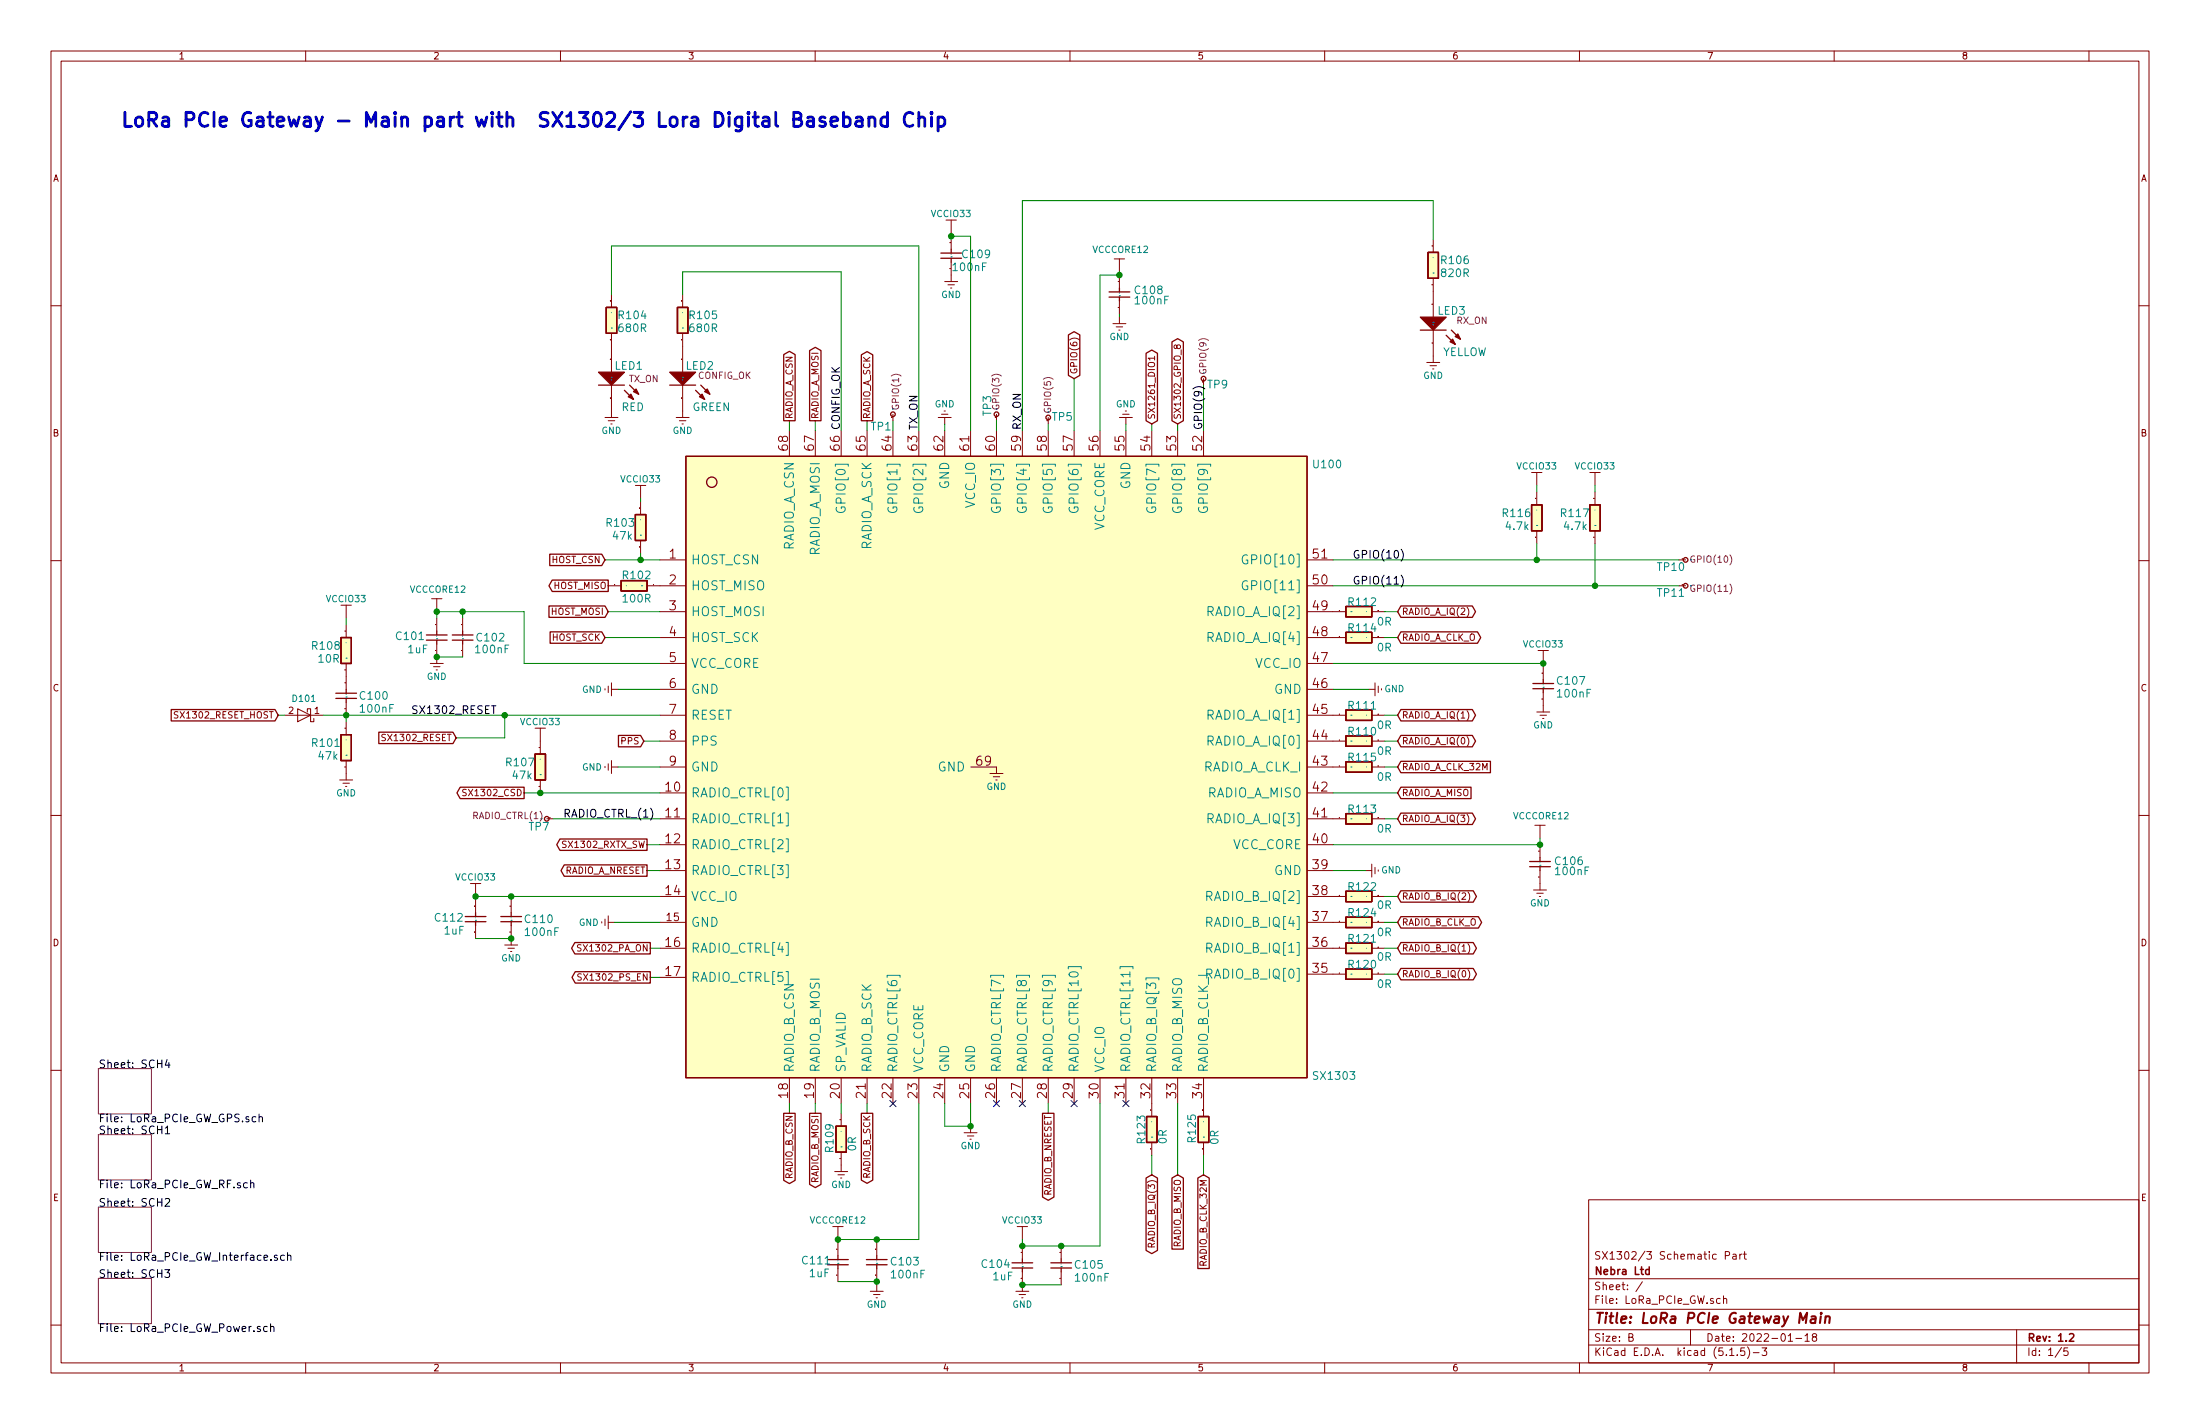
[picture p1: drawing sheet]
<svg xmlns="http://www.w3.org/2000/svg" width="432mm" height="279mm" viewBox="0 0 432 279" stroke-linecap="round" stroke-linejoin="round" font-family="sans-serif">
<g fill="none" stroke="#840000" stroke-width=".2">
<path d="M10 10h411.8v259.4h-411.8zM12 12h407.8v255.4h-407.8zM60 10v2M110 10v2M160 10v2M210 10v2M260 10v2M310 10v2M360 10v2M410 10v2M10 60h2M119.8 59v.1"/>
<path d="M120 57.8v2.5M133.8 59v.1M134 57.8v2.5M185.4 55.2h2.6M186.1 55.9h1.2M186.5 52.7h.1M186.5 47.6h.1M186.6 56.5h.2M186.7 43.2v2.5M186.7 46.4v2.5M186.7 51.4v3.8M218.7 50.8h2"/>
<path d="M219.5 55.2h.1M219.7 50.8v2.5M219.7 54v2.5M219.7 59.1v2.5M281.1 59.7h.1M281.1 55.9h.1M281.1 48.2v.1M281.3 47v2.5M281.3 54.6v7.6M419.8 60h2M119.8 70.5h.1M119.8 78.1h.1"/>
<path d="M119.8 66.7h.1M119.8 66.6v.1M120 65.4v7.6M120 75.6v6.3M133.8 70.5h.1M133.8 78.1h.1M133.8 66.7h.1M133.8 66.6v.1M134 65.4v7.6M134 75.6v6.3M209.9 66.7a1.47 1.47 0 0 1 2 0M218.4 63.5h2.6"/>
<path d="M219.1 64.1h1.2M219.5 60.3h.1M219.6 64.8h.2M219.7 62.2v1.3M226.6 70.3h-1.3l.4 .3M226.6 69.9v.7M231 67.9l.2-.2h.3l.2 .2-.1 .4-.1 .1h-.4l-.1-.5-.3-.2-.3 .2 .2 .5h.3l.1-.3M236 74.9h.1M236.2 74.3v1.3M280 71.1h2.6M280.7 71.8h1.2M281.1 67.3h.1"/>
<path d="M281.2 72.4h.2M281.3 64.8v6.3M118.7 81.9h2.6M119.4 82.6h1.2M119.9 83.2h.2M125.5 99.7h.1M125.7 95.3v2.5M125.7 98.4v2.6M132.7 81.9h2.6M133.3 82.6h1.3M133.9 83.2h.2M154.9 84.5v5"/>
<path d="M160 84.5v5M165.1 84.5v5M170.2 84.5v5M175.1 81.9h.1M175.3 81.3v1.3M175.3 84.5v5M180.3 84.5v5M184.1 81.9h2.6M184.8 81.3h1.3M185.3 80.6h.2M185.4 81.9v1.3M185.4 84.5v5"/>
<path d="M190.5 84.5v5M195.4 81.9h.1M195.6 81.3v1.3M195.6 84.5v5M200.7 84.5v5M205.5 82.6h.1M205.5 82.5v.1M205.7 81.9v1.3M205.7 84.5v5M210.8 84.5v5M215.9 84.5v5M219.7 81.9h2.5"/>
<path d="M220.3 81.3h1.3M220.9 80.6h.2M221 81.9v1.3M221 84.5v5M226.1 84.5v5M231.1 84.5v5M236.2 84.5v5M301.4 97.8h.1M301.6 92.7v2.6M301.6 96.5v2.6M312.9 97.8h.1M313.1 92.7v2.6"/>
<path d="M313.1 96.5v2.6M10 110h2M67.9 118.7v2.6M84.7 117.5h2M85.7 117.5v2.5M119.4 114.9h2.5M120.6 114.7h.1M125.5 107.3h.1M125.7 106v2.6M127 114.9h7.6M128.2 114.7h.1M129.5 109.9h5.1"/>
<path d="M256.6 109.9h5M256.6 114.9h5M262.9 119.8h.1M270.5 119.8h.1M301.4 105.4h.1M301.6 104.1v2.6M312.9 105.4h.1M313.1 104.1v2.6M329.6 114.9h1.2M330.2 114.7h.1M330.2 109.7h.1M419.8 110h2"/>
<path d="M34.9 139.7l-.5-.1-.2 .3 .1 .3 .6 .2v.4l-.2 .1-.5-.1M58.4 139.1l2.6 1.2-2.6 1.3zM60.3 139.7v-.6h.7v2.5h.6v-.6M67.7 139.1h.1M67.7 134h.1M67.7 131.4h.1M67.7 123.8h.1M67.7 139v.1M67.9 122.6v2.5M67.9 130.2v5.1M67.9 137.8v2.5M84.5 130.2h2.5"/>
<path d="M85.1 130.8h1.3M85.5 127.6h.1M85.5 122.5v.1M85.6 131.4h.3M85.7 121.3v2.5M85.7 126.4v3.8M90.6 127.6h.1M90.6 122.5v.1M90.8 121.3v2.5M90.8 126.4v2.5M118.7 135.1v.3M119.4 134.6v1.3"/>
<path d="M120 135.3h1.3M120 134v2.5M129.5 120h5.1M129.5 125.1h5.1M129.5 135.3h5.1M129.5 130.2h5.1M256.6 120h7.6M256.6 125.1h7.6M256.6 135.3h5M256.6 130.2h5M262.9 124.9h.1M268.6 135.3h1.3"/>
<path d="M269.2 120h2.6M269.2 125.1h2.6M269.9 134v2.5M270.5 124.9h.1M270.5 134.6v1.3M271.1 135.1v.3M301.6 139.7h2.6M302.7 137.2h.1M302.7 132.1h.1M302.7 137.1v.1M302.9 127.6v2.6M302.9 130.8v2.6"/>
<path d="M302.9 135.9v3.8M10 160h2M55.9 140.3h7.6M66.7 153h2.5M67.3 153.7h1.3M67.7 150.5h.1M67.7 142.8v.1M67.8 154.3h.3M67.9 141.6v2.5M67.9 149.2v3.8M75.7 144.1h-.5l-.2 .1v.4l.5 .2 .2 .3-.3 .2h-.5M91.5 154.9h-.5l-.1 .1v.4l.6 .3v.2l-.2 .2h-.5"/>
<path d="M105.8 146.7h.1M105.8 154.3h.1M106 142.9v5.1M106 153v2.6M118.7 150.4v.2M119.4 149.9v1.2M120 150.5h1.3M120 149.2v2.6M129.5 155.6h5.1M129.5 150.5h5.1M129.5 145.4h5.1M129.5 140.3h5.1"/>
<path d="M190.6 150.5h5v1.3M194.3 151.8h2.5M194.9 152.4h1.3M195.5 153h.2M256.6 155.6h5M256.6 150.5h7.6M256.6 145.4h7.6M256.6 140.3h7.6M262.9 140.1h.1M262.9 150.3h.1M262.9 145.2h.1M269.2 150.5h2.6"/>
<path d="M269.2 145.4h2.6M269.2 140.3h2.6M270.5 140.1h.1M270.5 145.2h.1M270.5 150.3h.1M302.3 140.3h1.2M302.8 141h.2M419.8 160h2M93.1 177.8h.1M93.3 173.4v2.5M93.3 176.5v2.6M100.1 177.8h.1"/>
<path d="M100.3 176.5v2.6M107.3 160.7h1.3M107.9 160.5h.1M111.1 165.1l-.5-.1-.2 .2v.3l.6 .3 .1 .3-.2 .2-.5-.1M119.4 179.7v2.5M129.5 160.7h5.1M129.5 165.7h5.1M129.5 170.8h5.1M129.5 175.9h5.1M256.6 160.7h7.6M256.6 165.7h5M256.6 170.8h5"/>
<path d="M256.6 175.9h7.6M262.9 175.7h.1M262.9 160.5h.1M268 170.8h1.2M269.2 160.7h2.6M269.2 175.9h2.6M269.2 169.5v2.6M269.9 170.2v1.3M270.5 175.7h.1M270.5 160.5h.1M270.5 170.7v.2M288.1 175a1.47 1.47 0 0 1 0 1.9"/>
<path d="M301 174.6h2.5M301.2 161.9h2.1M301.6 175.3h1.3M302.1 172.1h.1M302.1 167h.1M302.1 175.9h.3M302.3 161.9v2.6M302.3 165.7v2.6M302.3 170.8v3.8M93.1 182.9h.1M93.3 181.6v2.6M99.1 185.4h2.5"/>
<path d="M99.7 186.1h1.3M100.1 182.9h.1M100.2 186.7h.3M100.3 181.6v3.8M114 185.4l-.4-.1-.2 .2v.4l.6 .2v.3l-.2 .2h-.5M114.1 191.1h-.5l-.2 .1v.3l.6 .3 .1 .3-.2 .2h-.5M118.1 180.8v.3M118.7 180.3v1.3M119.4 181h1.2M129.5 181h5.1M129.5 186.1h5.1M129.5 191.8h5.1"/>
<path d="M256.6 181h7.6M256.6 186.1h7.6M256.6 191.1h7.6M262.9 185.9h.1M262.9 190.9h.1M262.9 180.8h.1M269.2 181h2.6M269.2 186.1h2.6M269.2 191.1h2.6M270.5 180.8h.1M270.5 185.9h.1M270.5 190.9h.1"/>
<path d="M288.1 185.2a1.47 1.47 0 0 1 0 1.9M288.1 190.2a1.47 1.47 0 0 1 0 2M10 210h2M154.9 211.5v5M160 211.5v5M164.9 219.7h.1M165.1 211.5v5M165.1 218.4v2.6M170.2 211.5v5M175.3 211.5v5M180.3 211.5v5M185.4 211.5v5"/>
<path d="M190.5 211.5v5M195.6 211.5v5M200.7 211.5v5M205.7 211.5v5M210.8 211.5v5M215.9 211.5v5M221 211.5v5M225.9 217.8h.1M226.1 211.5v7.6M231.1 211.5v5M236 217.8h.1M236.2 211.5v7.6"/>
<path d="M419.8 210h2M163.8 229.9h2.6M164.5 230.5h1.2M164.9 227.3h.1M165 231.1h.2M165.1 226.1v3.8M189.2 222.3h2.6M189.9 222.9h1.2M190.4 223.5h.2M190.5 221v1.3M225.9 225.4h.1M226.1 224.2v2.5"/>
<path d="M236 225.4h.1M236.2 224.2v2.5M311.8 235.4h108v32h-108zM10 260h2M164.3 245.1h.1M164.3 250.2h.1M164.5 240.7v2.5M164.5 243.8v2.6M164.5 248.9v2.6M170.8 253.4h2.6M171.4 254h1.3M171.9 245.1h.1"/>
<path d="M171.9 250.2h.1M172 254.6h.2M172.1 243.8v2.6M172.1 248.9v2.6M172.1 252.1v1.3M199.4 253.4h2.5M200 254h1.3M200.5 245.7h.1M200.5 250.8h.1M200.5 254.6h.3M200.7 240.7v2.5M200.7 244.5v2.5"/>
<path d="M200.7 249.6v3.8M208.1 245.7h.1M208.1 250.8h.1M208.3 244.5v2.5M208.3 249.6v2.5M311.8 256.9h108M311.8 250.9h108M322.4 251.5l-1.3 1.9M337.6 254.8h-.4l-.3 .2 .1 .6 .2 .2 .4-.1M338.3 254.9l.2-.1h.3l.1 1M338.3 254.3v1.5M338.6 246.4l.7-.1 .2-.2-.1-.4-.2-.1h-.6v1.5"/>
<path d="M340.1 246.2h.6l.1 .9M340.8 246.4l-.5 .1-.2 .2 .2 .4 .5-.1M341.5 246.1v1M341.9 246.1l-.4 .3M342.2 246.1h.6M342.4 245.6v1.3l.4 .2M419.8 260h2M60 267.4v2M110 267.4v2M160 267.4v2M210 267.4v2M260 267.4v2"/>
<path d="M310 267.4v2M311.8 263.9h108M311.8 260.9h108M319.7 262.4l.7-.1 .1-.2-.1-.4h-.7v1.5h.6l.2-.2 .1-.3-.4-.3M331.8 260.9v3M339.5 266h.8M341 265.8v.2M342.4 264.5h-.7l-.1 .7 .2-.2 .5 .1 .2 .2-.1 .5-.2 .2-.6-.2M343 264.3a1.71 1.71 0 0 1 0 2.2M344.1 265.4h1.2M345.8 264.5h1l-.5 .5 .4 .2v.6l-.2 .2-.7-.2M351 263.2h.8"/>
<path d="M352.5 262.6h1.1M354.3 262.1l.4-.4v1.5M354.3 263.2h.8M356 262.3l-.3-.3 .1-.2 .2-.1h.4l.2 .3-.1 .2-.5 .1-.3 .3 .1 .4 .2 .2h.3l.3-.3-.1-.4-.2-.2M360 267.4v2M395.8 260.9v6.5M404.6 264.4l-1.2 1.9M405.8 264.5h-.7v.7l.2-.2 .5 .1 .1 .2-.1 .5-.2 .2-.5-.2M410 267.4v2"/>
</g>
<path d="M323.7 249.1h-.4l-.3 .3v.5l.3 .2 .4-.1M323.7 248.6v1.5M406.2 261.8l.6-.1 .2 .4-.9 1.1h.9" fill="none" stroke="#840000" stroke-width=".3"/>
<path d="M353.1 259.6l.2-2 .5 1.4 .9-1.4-.3 2M355.5 258.3h.8v1.3M356.4 258.7l-.7 .1a.4 .4 0 0 0-.4 .4 .4 .4 0 0 0 .3 .4l.7-.1M357.4 258.3l-.2 1.3M357.5 257.6l-.1 .2 .2-.1-.1-.1-.1 .2M358.3 258.4l.3-.1h.5l-.1 1.3M358.3 258.3l-.1 1.3" fill="none" stroke="#840000" stroke-width=".41"/>
<path d="M19.3 209.7h10.4v8.9h-10.4zM19.3 222.6h10.4v8.9h-10.4zM19.3 236.9h10.4v8.8h-10.4zM19.3 250.8h10.4v8.9h-10.4z" fill="none" stroke="#840084" stroke-width=".2"/>
<g fill="none" stroke="#000" stroke-width=".2">
<path d="M234.1 76.3a1.78 1.78 0 0 1 2.4 0M275 107.8a1.78 1.78 0 0 1 0 2.3M275 112.9a1.78 1.78 0 0 1 0 2.3M96.5 138.5h.8M32.8 207.9l-.4 1.1h1M33.1 208.5v1M50.2 219.2l-.4-.1-.3 .3 .1 .6h.6M50.9 219.2l.2-.1 .3 .1 .1 .9M50.9 218.6v1.5M32.4 221.4l.5-.5v1.6M32.4 235.3l.6-.1 .2 .1 .1 .3-.9 1.1h.9M32.4 222.5h.9"/>
<path d="M48.5 232.1h-.4l-.3 .2 .2 .7h.5M49.2 232.2l.2-.1h.4v1M49.2 231.5v1.6M32.4 249.1h.9l-.5 .6 .4 .1v.7l-.2 .1-.6-.1M53.1 259.7v1.6M54.4 246.4l-.3-.1-.3 .2 .1 .2 .5 .2v.3h-.6M55.8 246.4l-.4-.1-.3 .3 .1 .6h.6M56.4 246.4l.3-.1 .3 .1 .1 .9M56.4 245.8v1.5M52.5 260.3l-.5-.1-.3 .3 .2 .7h.6M53.1 260.4l.1-.1a.37 .37 0 0 1 .6 .2v.8"/>
</g>
<g fill="#ffffc2" stroke="#ffffc2" stroke-width=".2">
<path d="M134.6 89.5h121.9v122h-121.9z"/>
<path d="M235.2 219.1h2v5.1h-2z"/>
<path d="M66.9 144.1h2.1v5.1h-2.1z"/>
<path d="M105 148h2.1v5h-2.1z"/>
<path d="M121.9 113.9h5.1v2.1h-5.1z"/>
<path d="M264.2 139.3h5v2.1h-5z"/>
<path d="M264.2 144.4h5v2h-5z"/>
<path d="M264.2 180h5v2h-5z"/>
<path d="M264.2 124.1h5v2h-5z"/>
<path d="M124.7 101h2v5h-2z"/>
<path d="M133 60.3h2v5.1h-2z"/>
<path d="M264.2 174.9h5v2h-5z"/>
<path d="M119 60.3h2v5.1h-2z"/>
<path d="M264.2 159.6h5v2.1h-5z"/>
<path d="M280.3 49.5h2v5.1h-2z"/>
<path d="M312 99.1h2.1v5h-2.1z"/>
<path d="M264.2 149.5h5v2h-5z"/>
<path d="M264.2 119h5v2h-5z"/>
<path d="M225 219.1h2.1v5.1h-2.1z"/>
<path d="M264.2 185h5v2.1h-5z"/>
<path d="M264.2 190.1h5v2.1h-5z"/>
<path d="M164.1 221h2v5.1h-2z"/>
<path d="M300.6 99.1h2v5h-2z"/>
<path d="M66.9 125.1h2.1v5.1h-2.1z"/>
</g>
<g fill="none" stroke="#840000" stroke-width=".25">
<path d="M184.7 50.7h4M184.7 49.7h4M186.7 48.9v.8M186.7 50.7v.7M217.7 58.3h4M217.7 57.3h4M219.7 56.5v.8M219.7 58.3v.8M280.3 49.5h2v5.1h-2zM117.5 75.6h5.1M119 60.3h2v5.1h-2zM122.6 76.6l1.7 1.8"/>
<path d="M123.6 75.6l1.7 1.7M131.4 75.6h5.1M133 60.3h2v5.1h-2zM136.5 76.6l1.8 1.8M137.5 75.6l1.8 1.7M153.8 69.6l1.1-.7 1.2 .7v13h-2.3zM158.9 68.8l1.1-.7 1.1 .7v13.8h-2.2zM169.1 69.6l1.1-.6 1.1 .6v13h-2.2zM209.7 65.7l1.1-.6 1.1 .6v8l-1.1 .6-1.1-.6zM224.9 69.3l1.2-.6 1.1 .6v13.3l-1.1 .6-1.2-.6zM230 67.1l1.1-.7 1.2 .7v15.5l-1.2 .6-1.1-.6zM278.8 64.8h5"/>
<path d="M283.8 65.8l1.8 1.8M284.9 64.8l1.7 1.7M134.6 89.5h121.9v122h-121.9zM300.6 99.1h2v5h-2zM312 99.1h2.1v5h-2.1zM107.7 118.9h11l.7 1.1-.7 1.1h-11zM107.9 108.7h10.2l.6 1.2-.6 1.1h-10.2zM108.4 113.8h11v2.3h-11l-.7-1.2zM121.9 113.9h5.1v2.1h-5.1zM124.7 101h2v5h-2zM264.2 119h5v2h-5zM275 118.9h14l.6 1.1-.6 1.1h-14l-.7-1.1z"/>
<path d="M33.6 139.2h20.4l.6 1.1-.6 1.2h-20.4zM65.9 137h4.1M65.9 136h4.1M66.9 125.1h2.1v5.1h-2.1zM67.9 135.3v.7M67.9 137v.8M83.7 125.6h4.1M83.7 124.6h4.1M85.7 123.8v.8M85.7 125.6v.8M88.8 125.6h4M88.8 124.6h4"/>
<path d="M90.8 123.8v.8M90.8 125.6v.8M108 124h10.1l.6 1.1-.6 1.1h-10.1zM264.2 139.3h5v2.1h-5zM264.2 124.1h5v2h-5zM275 139.2h14l.6 1.1-.6 1.2h-14l-.7-1.2zM275 124h15l.6 1.1-.6 1.1h-15l-.7-1.1zM300.9 135.1h4M300.9 134.1h4M302.9 133.4v.7M302.9 135.1v.8M66.9 144.1h2.1v5.1h-2.1z"/>
<path d="M74.3 143.7h14.6l.6 1.1-.6 1.1h-14.6zM90.3 154.5h12.6v2.2h-12.6l-.6-1.1zM105 148h2.1v5h-2.1zM121.4 144.3h4.3l.7 1.1-.7 1.1h-4.3zM264.2 144.4h5v2h-5zM264.2 159.6h5v2.1h-5zM264.2 149.5h5v2h-5zM275 144.3h14l.6 1.1-.6 1.1h-14l-.7-1.1zM275 159.5h14l.6 1.2-.6 1.1h-14l-.7-1.1zM275 149.4h17.5v2.2h-17.5l-.7-1.1zM275 154.5h13.7v2.2h-13.7l-.7-1.1zM91.3 179.8h4.1"/>
<path d="M93.3 179.1v.7M98.3 179.8h4.1M100.3 179.1v.7M109.9 164.6h17.1v2.3h-17.1l-.6-1.2zM110.7 169.7h16.3v2.2h-16.3l-.6-1.1zM264.2 180h5v2h-5zM264.2 174.9h5v2h-5zM275 174.8h14.2l.6 1.1-.6 1.1h-14.2l-.7-1.1zM275 179.9h15.2l.6 1.1-.6 1.1h-15.2l-.7-1.1zM300.2 170.1h4.1M300.2 169h4.1M302.3 168.3v.7"/>
<path d="M302.3 170.1v.7M91.3 180.8h4.1M93.3 180.8v.8M98.3 180.8h4.1M100.3 180.8v.8M112.8 184.9h14.8v2.3h-14.8l-.6-1.1zM112.9 190.7h14.7v2.2h-14.7l-.6-1.1zM264.2 185h5v2.1h-5zM264.2 190.1h5v2.1h-5zM275 184.9h14.2l.6 1.2-.6 1.1h-14.2l-.7-1.1zM275 190h14.2l.6 1.1-.6 1.2h-14.2l-.7-1.2zM153.8 218.4h2.3v13.2l-1.2 .6-1.1-.6z"/>
<path d="M158.9 218.4h2.2v14l-1.1 .6-1.1-.6zM169.1 218.4h2.2v13.1l-1.1 .7-1.1-.7zM204.6 218.4h2.3v16.5l-1.2 .6-1.1-.6zM225 219.1h2.1v5.1h-2.1zM235.2 219.1h2v5.1h-2zM164.1 221h2v5.1h-2zM224.9 231.1l1.2-.6 1.1 .6v14.2l-1.1 .7-1.2-.7zM230 231.1l1.1-.6 1.2 .6v14h-2.3zM235.1 231.1l1.1-.6 1.1 .6v17.8h-2.2zM162.4 248.2h4.1M162.4 247.1h4.1M164.5 246.4v.7"/>
<path d="M164.5 248.2v.7M170.1 248.2h4M170.1 247.1h4M172.1 246.4v.7M172.1 248.2v.7M198.6 248.8h4.1M198.6 247.8h4.1M200.7 247v.8M200.7 248.8v.8M206.2 248.8h4.1M206.2 247.8h4.1M208.3 247v.8"/>
<path d="M208.3 248.8v.8"/>
<circle cx="236.2" cy="74.3" r=".46"/>
<circle cx="139.7" cy="94.6" r="1.02"/>
<circle cx="175.3" cy="81.3" r=".46"/>
<circle cx="195.6" cy="81.3" r=".46"/>
<circle cx="205.7" cy="81.9" r=".46"/>
<circle cx="330.8" cy="109.9" r=".46"/>
<circle cx="330.8" cy="114.9" r=".46"/>
<circle cx="107.3" cy="160.7" r=".46"/>
</g>
<g fill="none" stroke="#008484" stroke-width=".2">
<path d="M186.7 49.9h.1M186.7 50.4h.1M219.7 57.5h.1M219.7 58h.1M281.3 50.5h.1M281.3 53.6h.1M120 61.3h.1M120 74.5h.1M120 64.4h.1M120 74h.1M134 61.3h.1M134 74.5h.1"/>
<path d="M134 64.4h.1M134 74h.1M281.3 63.7h.1M281.3 63.2h.1M164.2 99.5a.87 .87 0 0 0 .6 1.1 .87 .87 0 0 0 1.1-.6l-.2-.5h-.6v.3M174.4 99.5a.87 .87 0 0 0 .6 1.1 .87 .87 0 0 0 1-.6l-.1-.5h-.6v.3M179.5 99.5a.87 .87 0 0 0 .6 1.1 .87 .87 0 0 0 1-.6l-.1-.5h-.6v.3M194.7 99.5a.87 .87 0 0 0 .6 1.1 .87 .87 0 0 0 1.1-.6l-.2-.5h-.6v.3M199.8 99.5a.87 .87 0 0 0 .6 1.1 .87 .87 0 0 0 1-.6l-.1-.5h-.6v.3M204.9 99.5a.87 .87 0 0 0 .6 1.1 .87 .87 0 0 0 1-.6l-.1-.5h-.6v.3M209.9 99.5a.87 .87 0 0 0 .6 1.1 .87 .87 0 0 0 1.1-.6l-.1-.5h-.7v.3M225.2 99.5a.87 .87 0 0 0 .6 1.1 .87 .87 0 0 0 1-.6l-.1-.5h-.6v.3"/>
<path d="M230.3 99.5a.87 .87 0 0 0 .6 1.1 .87 .87 0 0 0 1-.6l-.1-.5h-.6v.3M235.3 99.5a.87 .87 0 0 0 .6 1.1 .87 .87 0 0 0 1.1-.6l-.1-.5h-.7v.3M122.9 114.9h.1M125.7 102h.1M125.7 105h.1M126 114.9h.1M244.8 114a.73 .73 0 0 0-.8 .1 .73 .73 0 0 0-.2 .9 .67 .67 0 0 0 .3 .6 .67 .67 0 0 0 .8 0v-.6h-.3M244.8 109a.73 .73 0 0 0-.8 .1 .73 .73 0 0 0-.2 .8 .67 .67 0 0 0 .3 .7 .67 .67 0 0 0 .8-.1v-.6h-.3M265.2 120h.1M268.2 120h.1M301.6 100.1h.1M301.6 103.1h.1"/>
<path d="M313 100.1h.1M313 103.1h.1M313.1 103.1h.1M67.9 136.3h.1M67.9 126.1h.1M67.9 136.8h.1M67.9 129.1h.1M85.7 124.8h.1M85.7 125.3h.1M90.8 124.8h.1M90.8 125.3h.1M265.2 125.1h.1"/>
<path d="M268.2 125.1h.1M302.9 134.4h.1M302.9 134.8h.1M67.9 145.2h.1M67.9 148.2h.1M106 149h.1M106 152h.1M265.2 140.3h.1M265.2 145.4h.1M265.2 150.5h.1M268.2 140.3h.1M268.2 145.4h.1"/>
<path d="M268.2 150.5h.1M265.2 175.9h.1M265.2 160.7h.1M268.2 175.9h.1M268.2 160.6v.1M302.2 169.3h.1M302.2 169.8h.1M302.3 169.8h.1M93.3 180.1h.1M93.3 180.6h.1M100.3 180.1h.1M100.3 180.6h.1"/>
<path d="M209.7 190.1v-.4h2.5v.4M219.8 190.1v-.4h2.6v.4M224.9 192.3v-.4h2.6v.4M265.2 181h.1M265.2 186.1h.1M265.2 191.1h.1M265.2 186v.1M268.2 180.9v.1M268.2 186v.1M268.2 191.1h.1M165.1 222h.1M165.1 225h.1"/>
<path d="M226 220.1h.1M226.1 223.1h.1M236.2 220.1h.1M236.2 223.1h.1M164.4 247.4h.1M164.4 247.9h.1M164.5 247.9h.1M172.1 247.4h.1M172.1 247.9h.1M200.6 248h.1M200.7 248.5h.1M208.3 248h.1"/>
<path d="M208.3 248.5h.1"/>
</g>
<g fill="#840000" stroke="#840000" stroke-width=".25">
<path d="M131.4 73h5.1l-2.5 2.6z"/>
<path d="M138.3 76.8l.5-.5 .5 1z"/>
<path d="M137.3 77.9l.5-.6 .5 1.1z"/>
<path d="M278.8 62.2h5l-2.5 2.6z"/>
<path d="M285.6 66l.5-.5 .5 1z"/>
<path d="M284.6 67.1l.5-.6 .5 1.1z"/>
<path d="M117.5 73h5.1l-2.6 2.6z"/>
<path d="M124.3 76.8l.5-.5 .5 1z"/>
<path d="M123.8 77.3l.5 1.1-1-.5z"/>
</g>
<g fill="none" stroke="#008400" stroke-width=".2">
<path d="M120 57.8v-9.5h60.3v36.2M134 57.8v-4.5h31.1v31.2M186.7 45.7v.7h3.8v38.1M219.7 53.3v.7h-3.8v30.5M281.3 47v-7.6h-80.6v45.1M210.8 74.3v10.2M219.7 61.6v.6M236.2 75.6v8.9M125.7 97.8v.6M154.9 82.6v1.9M160 82.6v1.9M170.2 82.6v1.9"/>
<path d="M175.3 82.6v1.9M185.4 83.2v1.3M195.6 82.6v1.9M205.7 83.2v1.3M221 83.2v1.3M226.1 83.2v1.3M231.1 83.2v1.3M301.6 95.3v1.2M313.1 95.3v1.2M118.7 109.9h10.8M125.7 108.6v1.3M261.6 109.9h68"/>
<path d="M261.6 114.9h68M301.6 106.7v3.2M313.1 106.7v8.2M67.9 121.3v1.3M85.7 121.3v-1.3h17.2v10.2h26.6M85.7 128.9h5.1M90.8 120v1.3M118.7 125.1h10.8M119.4 120h10.1M121.3 135.3h8.2M261.6 130.2h41.3v.6M261.6 135.3h7"/>
<path d="M271.8 120h2.5M271.8 125.1h2.5M54.6 140.3h1.3M63.5 140.3h66M67.9 140.3v1.3M99.1 140.3v4.5h-9.6M102.9 155.6h26.6M121.3 150.5h8.2M126.4 145.4h3.1M261.6 155.6h12.7M271.8 145.4h2.5M271.8 140.3h2.5"/>
<path d="M271.8 150.5h2.5M100.3 175.9v.6M108.6 160.7h20.9M127 170.8h2.5M127 165.7h2.5M129.5 175.9h-36.2v.6M261.6 170.8h6.4M271.8 175.9h2.5M271.8 160.7h2.5M302.3 164.5v1.2h-40.7M93.3 184.2h7M120.6 181h8.9"/>
<path d="M127.6 191.8h1.9M127.6 186.1h1.9M271.8 191.1h2.5M271.8 186.1h2.5M271.8 181h2.5M154.9 216.5v1.9M160 216.5v1.9M165.1 216.5v1.9M170.2 216.5v1.9M180.3 216.5v26.7h-15.8v.6M185.4 216.5v4.5h5.1v-4.5M205.7 216.5v1.9"/>
<path d="M215.9 216.5v28h-15.2v-1.3M231.1 216.5v14M226.1 226.7v3.8M236.2 226.7v3.8M164.5 251.5h7.6v.6M172.1 243.2v.6M200.7 252.1h7.6"/>
</g>
<g fill="none" stroke="#0000c2" stroke-width=".56">
<path d="M158.5 23.1l.3-.1h.5l.3 .1 .1 .3v1.4M159.7 23.6l-.9 .1a.54 .54 0 0 0-.4 .6 .54 .54 0 0 0 .4 .5l.9-.1M161.9 23.1l-.6-.1-.4 .4 .1 .3 .9 .3 .2 .3-.2 .4-.2 .1-.8-.1M163.1 23.9l1.3-.3-.1-.5-.3-.1h-.5l-.4 .4v1l.1 .3 .3 .1 .8-.1M165.6 23.1l.2-.1h.6l.5 .5v.8l-.3 .4-.2 .1-.8-.1M165.6 22v2.8M168.1 23.1l.2-.1 .8 .1 .1 .3v1.4M169.2 23.6l-.9 .1a.54 .54 0 0 0-.2 1l.2 .1 .9-.1M170.5 23.2a.68 .68 0 0 1 1.2 .2v1.4M170.5 23v1.8M174.2 23.1l-.3-.1h-.5l-.5 .5v.8l.3 .4 .2 .1 .8-.1M174.2 22v2.8"/>
<path d="M179.2 22.3a1.02 1.02 0 0 0-1.2-.1 1.02 1.02 0 0 0-.5 1 1.15 1.15 0 0 0 .3 1.3 1.15 1.15 0 0 0 1.2 .2l.2-.2M180.3 23.2a.69 .69 0 0 1 1.1-.1l.1 .3v1.4M180.3 22v2.8M182.8 22l-.1 .2 .1 .1 .2-.1-.2-.2v.3M182.8 23v1.8M184.1 23.1l.3-.1h.5l.5 .5v.8l-.2 .4-.3 .1-.8-.1M184.1 23v2.7"/>
</g>
<g fill="#008400" stroke="#008400" stroke-width=".25">
<circle cx="93.3" cy="175.9" r=".51"/>
<circle cx="172.1" cy="243.2" r=".51"/>
<circle cx="99.1" cy="140.3" r=".51"/>
<circle cx="164.5" cy="243.2" r=".51"/>
<circle cx="172.1" cy="251.5" r=".51"/>
<circle cx="208.3" cy="244.5" r=".51"/>
<circle cx="200.7" cy="244.5" r=".51"/>
<circle cx="200.7" cy="252.1" r=".51"/>
<circle cx="190.5" cy="221" r=".51"/>
<circle cx="302.3" cy="165.7" r=".51"/>
<circle cx="302.9" cy="130.2" r=".51"/>
<circle cx="67.9" cy="140.3" r=".51"/>
<circle cx="100.3" cy="175.9" r=".51"/>
<circle cx="100.3" cy="184.2" r=".51"/>
<circle cx="106" cy="155.6" r=".51"/>
<circle cx="186.7" cy="46.4" r=".51"/>
<circle cx="219.7" cy="54" r=".51"/>
<circle cx="301.6" cy="109.9" r=".51"/>
<circle cx="313.1" cy="114.9" r=".51"/>
<circle cx="85.7" cy="120" r=".51"/>
<circle cx="125.7" cy="109.9" r=".51"/>
<circle cx="85.7" cy="128.9" r=".51"/>
<circle cx="90.8" cy="120" r=".51"/>
</g>
<path d="M174.7 215.9l1.2 1.2M175.9 215.9l-1.2 1.2M195 215.9l1.2 1.2M196.2 215.9l-1.2 1.2M200.1 215.9l1.2 1.2M201.3 215.9l-1.2 1.2M210.2 215.9l1.2 1.2M211.4 215.9l-1.2 1.2M220.4 215.9l1.2 1.2M221.6 215.9l-1.2 1.2" fill="none" stroke="#000084" stroke-width=".2"/>
<text font-size="3.8" fill="#0000c2" x="23.5" y="24.9">LoRa PCIe Gateway - Main part with SX1302/3 Lora Digital Baseband Chip</text>
<text font-size="2.8" fill="#840000" x="312.8" y="259.7">Title: LoRa PCIe Gateway Main</text>
<g font-size="2.5" fill="#840000">
<text x="154.7" y="88.3" transform="rotate(-90 154.7 88.3)">68</text>
<text x="159.8" y="88.3" transform="rotate(-90 159.8 88.3)">67</text>
<text x="164.8" y="88.3" transform="rotate(-90 164.8 88.3)">66</text>
<text x="169.9" y="88.3" transform="rotate(-90 169.9 88.3)">65</text>
<text x="175" y="88.3" transform="rotate(-90 175 88.3)">64</text>
<text x="180.1" y="88.3" transform="rotate(-90 180.1 88.3)">63</text>
<text x="185.2" y="88.3" transform="rotate(-90 185.2 88.3)">62</text>
<text x="190.2" y="88.3" transform="rotate(-90 190.2 88.3)">61</text>
<text x="195.3" y="88.3" transform="rotate(-90 195.3 88.3)">60</text>
<text x="200.4" y="88.3" transform="rotate(-90 200.4 88.3)">59</text>
<text x="205.5" y="88.3" transform="rotate(-90 205.5 88.3)">58</text>
<text x="210.6" y="88.3" transform="rotate(-90 210.6 88.3)">57</text>
<text x="215.6" y="88.3" transform="rotate(-90 215.6 88.3)">56</text>
<text x="220.7" y="88.3" transform="rotate(-90 220.7 88.3)">55</text>
<text x="225.8" y="88.3" transform="rotate(-90 225.8 88.3)">54</text>
<text x="230.9" y="88.3" transform="rotate(-90 230.9 88.3)">53</text>
<text x="236" y="88.3" transform="rotate(-90 236 88.3)">52</text>
<text x="131.4" y="109.6">1</text>
<text x="257.7" y="109.6">51</text>
<text x="131.4" y="114.7">2</text>
<text x="131.4" y="119.8">3</text>
<text x="257.7" y="119.8">49</text>
<text x="257.7" y="114.7">50</text>
<text x="131.4" y="124.8">4</text>
<text x="257.7" y="124.8">48</text>
<text x="131.4" y="129.9">5</text>
<text x="257.7" y="129.9">47</text>
<text x="131.4" y="135">6</text>
<text x="257.7" y="135">46</text>
<text x="131.4" y="140.1">7</text>
<text x="257.7" y="140.1">45</text>
<text x="131.4" y="145.2">8</text>
<text x="257.7" y="145.2">44</text>
<text x="130.7" y="155.3">10</text>
<text x="131.4" y="150.2">9</text>
<text x="191.7" y="150.2">69</text>
<text x="257.7" y="155.3">42</text>
<text x="257.7" y="150.2">43</text>
<text x="130.7" y="160.4">11</text>
<text x="257.7" y="160.4">41</text>
<text x="130.7" y="165.5">12</text>
<text x="257.7" y="165.5">40</text>
<text x="130.7" y="170.6">13</text>
<text x="257.7" y="170.6">39</text>
<text x="130.7" y="175.6">14</text>
<text x="257.7" y="175.6">38</text>
<text x="130.7" y="185.8">16</text>
<text x="257.7" y="185.8">36</text>
<text x="257.7" y="180.7">37</text>
<text x="130.7" y="191.5">17</text>
<text x="257.7" y="190.9">35</text>
<text x="154.7" y="215.4" transform="rotate(-90 154.7 215.4)">18</text>
<text x="159.8" y="215.4" transform="rotate(-90 159.8 215.4)">19</text>
<text x="164.8" y="215.4" transform="rotate(-90 164.8 215.4)">20</text>
<text x="169.9" y="215.4" transform="rotate(-90 169.9 215.4)">21</text>
<text x="175" y="215.4" transform="rotate(-90 175 215.4)">22</text>
<text x="180.1" y="215.4" transform="rotate(-90 180.1 215.4)">23</text>
<text x="185.2" y="215.4" transform="rotate(-90 185.2 215.4)">24</text>
<text x="190.2" y="215.4" transform="rotate(-90 190.2 215.4)">25</text>
<text x="195.3" y="215.4" transform="rotate(-90 195.3 215.4)">26</text>
<text x="200.4" y="215.4" transform="rotate(-90 200.4 215.4)">27</text>
<text x="205.5" y="215.4" transform="rotate(-90 205.5 215.4)">28</text>
<text x="210.6" y="215.4" transform="rotate(-90 210.6 215.4)">29</text>
<text x="215.6" y="215.4" transform="rotate(-90 215.6 215.4)">30</text>
<text x="220.7" y="215.4" transform="rotate(-90 220.7 215.4)">31</text>
<text x="225.8" y="215.4" transform="rotate(-90 225.8 215.4)">32</text>
<text x="230.9" y="215.4" transform="rotate(-90 230.9 215.4)">33</text>
<text x="236" y="215.4" transform="rotate(-90 236 215.4)">34</text>
</g>
<g font-size="2.5" fill="#008484">
<text x="166" y="99.7" transform="rotate(-90 166 99.7)">GPIO[0]</text>
<text x="176.1" y="99.7" transform="rotate(-90 176.1 99.7)">GPIO[1]</text>
<text x="181.2" y="99.7" transform="rotate(-90 181.2 99.7)">GPIO[2]</text>
<text x="186.3" y="96" transform="rotate(-90 186.3 96)">GND</text>
<text x="191.4" y="99.7" transform="rotate(-90 191.4 99.7)">VCC_IO</text>
<text x="196.5" y="99.7" transform="rotate(-90 196.5 99.7)">GPIO[3]</text>
<text x="201.5" y="99.7" transform="rotate(-90 201.5 99.7)">GPIO[4]</text>
<text x="206.6" y="99.7" transform="rotate(-90 206.6 99.7)">GPIO[5]</text>
<text x="211.7" y="99.7" transform="rotate(-90 211.7 99.7)">GPIO[6]</text>
<text x="221.9" y="96" transform="rotate(-90 221.9 96)">GND</text>
<text x="226.9" y="99.7" transform="rotate(-90 226.9 99.7)">GPIO[7]</text>
<text x="232" y="99.7" transform="rotate(-90 232 99.7)">GPIO[8]</text>
<text x="237.1" y="99.7" transform="rotate(-90 237.1 99.7)">GPIO[9]</text>
<text x="216.8" y="104.3" transform="rotate(-90 216.8 104.3)">VCC_CORE</text>
<text x="135.6" y="110.7">HOST_CSN</text>
<text x="155.8" y="108.3" transform="rotate(-90 155.8 108.3)">RADIO_A_CSN</text>
<text x="160.9" y="109.3" transform="rotate(-90 160.9 109.3)">RADIO_A_MOSI</text>
<text x="171.1" y="108.3" transform="rotate(-90 171.1 108.3)">RADIO_A_SCK</text>
<text x="245" y="110.7">GPIO[10]</text>
<text x="135.6" y="115.8">HOST_MISO</text>
<text x="245" y="115.8">GPIO[11]</text>
<text x="135.6" y="120.9">HOST_MOSI</text>
<text x="135.6" y="126">HOST_SCK</text>
<text x="237.4" y="126">RADIO_A_IQ[4]</text>
<text x="237.4" y="120.9">RADIO_A_IQ[2]</text>
<text x="135.6" y="131.1">VCC_CORE</text>
<text x="246.4" y="131.1">VCC_IO</text>
<text x="135.6" y="136.1">GND</text>
<text x="250.1" y="136.1">GND</text>
<text x="135.6" y="141.2">RESET</text>
<text x="237.4" y="141.2">RADIO_A_IQ[1]</text>
<text x="135.6" y="146.3">PPS</text>
<text x="237.4" y="146.3">RADIO_A_IQ[0]</text>
<text x="135.6" y="151.4">GND</text>
<text x="184" y="151.4">GND</text>
<text x="235.9" y="151.4">RADIO_A_CLK_I</text>
<text x="135.6" y="156.5">RADIO_CTRL[0]</text>
<text x="135.6" y="161.5">RADIO_CTRL[1]</text>
<text x="236.7" y="156.5">RADIO_A_MISO</text>
<text x="237.4" y="161.5">RADIO_A_IQ[3]</text>
<text x="135.6" y="166.6">RADIO_CTRL[2]</text>
<text x="241.8" y="166.6">VCC_CORE</text>
<text x="135.6" y="171.7">RADIO_CTRL[3]</text>
<text x="250.1" y="171.7">GND</text>
<text x="135.6" y="176.8">VCC_IO</text>
<text x="237.4" y="176.8">RADIO_B_IQ[2]</text>
<text x="135.6" y="181.9">GND</text>
<text x="237.4" y="181.9">RADIO_B_IQ[4]</text>
<text x="135.6" y="186.9">RADIO_CTRL[4]</text>
<text x="237.4" y="186.9">RADIO_B_IQ[1]</text>
<text x="135.6" y="192.7">RADIO_CTRL[5]</text>
<text x="237.4" y="192">RADIO_B_IQ[0]</text>
<text x="155.8" y="210.5" transform="rotate(-90 155.8 210.5)">RADIO_B_CSN</text>
<text x="160.9" y="210.5" transform="rotate(-90 160.9 210.5)">RADIO_B_MOSI</text>
<text x="166" y="210.5" transform="rotate(-90 166 210.5)">SP_VALID</text>
<text x="171.1" y="210.5" transform="rotate(-90 171.1 210.5)">RADIO_B_SCK</text>
<text x="176.1" y="210.5" transform="rotate(-90 176.1 210.5)">RADIO_CTRL[6]</text>
<text x="181.2" y="210.5" transform="rotate(-90 181.2 210.5)">VCC_CORE</text>
<text x="186.3" y="210.5" transform="rotate(-90 186.3 210.5)">GND</text>
<text x="191.4" y="210.5" transform="rotate(-90 191.4 210.5)">GND</text>
<text x="196.5" y="210.5" transform="rotate(-90 196.5 210.5)">RADIO_CTRL[7]</text>
<text x="201.5" y="210.5" transform="rotate(-90 201.5 210.5)">RADIO_CTRL[8]</text>
<text x="206.6" y="210.5" transform="rotate(-90 206.6 210.5)">RADIO_CTRL[9]</text>
<text x="211.7" y="210.5" transform="rotate(-90 211.7 210.5)">RADIO_CTRL[10]</text>
<text x="216.8" y="210.5" transform="rotate(-90 216.8 210.5)">VCC_IO</text>
<text x="221.9" y="210.5" transform="rotate(-90 221.9 210.5)">RADIO_CTRL[11]</text>
<text x="226.9" y="210.5" transform="rotate(-90 226.9 210.5)">RADIO_B_IQ[3]</text>
<text x="232" y="210.5" transform="rotate(-90 232 210.5)">RADIO_B_MISO</text>
<text x="237.1" y="210.5" transform="rotate(-90 237.1 210.5)">RADIO_B_CLK_I</text>
</g>
<g font-size="2.1" fill="#008484">
<text x="187.2" y="53.2">100nF</text>
<text x="189.1" y="50.6">C109</text>
<text x="283" y="51.8">R106</text>
<text x="222.9" y="57.7">C108</text>
<text x="223" y="59.7">100nF</text>
<text x="283" y="54.4">820R</text>
<text x="121.6" y="62.6">R104</text>
<text x="121.6" y="65.2">680R</text>
<text x="135.5" y="62.6">R105</text>
<text x="135.5" y="65.2">680R</text>
<text x="282.2" y="61.7">LED3</text>
<text x="283" y="69.8">YELLOW</text>
<text x="120.7" y="72.5">LED1</text>
<text x="134.6" y="72.5">LED2</text>
<text x="237.1" y="76.2">TP9</text>
<text x="122" y="80.6">RED</text>
<text x="135.9" y="80.6">GREEN</text>
<text x="194.6" y="81.5" transform="rotate(-90 194.6 81.5)">TP3</text>
<text x="206.6" y="82.5">TP5</text>
<text x="171" y="84.5">TP1</text>
<text x="257.9" y="91.9">U100</text>
<text x="295.1" y="101.4">R116</text>
<text x="306.5" y="101.4">R117</text>
<text x="119.2" y="103.4">R103</text>
<text x="120.4" y="105.9">47k</text>
<text x="295.7" y="104">4.7k</text>
<text x="307.1" y="104">4.7k</text>
<text x="122.4" y="113.6">R102</text>
<text x="325.4" y="112">TP10</text>
<text x="122.4" y="118.2">100R</text>
<text x="264.8" y="118.9">R112</text>
<text x="325.4" y="117.1">TP11</text>
<text x="77.9" y="125.6">C101</text>
<text x="93.7" y="125.9">C102</text>
<text x="264.8" y="124">R114</text>
<text x="270.4" y="122.7">0R</text>
<text x="61.4" y="127.5">R108</text>
<text x="62.6" y="130">10R</text>
<text x="80.1" y="128.2">1uF</text>
<text x="93.5" y="128.2">100nF</text>
<text x="270.4" y="127.8">0R</text>
<text x="70.8" y="137.3">C100</text>
<text x="305.8" y="134.3">C107</text>
<text x="305.8" y="136.9">100nF</text>
<text x="70.9" y="139.8">100nF</text>
<text x="264.8" y="139.2">R111</text>
<text x="270.4" y="143.1">0R</text>
<text x="61.4" y="146.5">R101</text>
<text x="62.6" y="149.1">47k</text>
<text x="264.8" y="144.3">R110</text>
<text x="264.8" y="149.4">R115</text>
<text x="270.4" y="148.1">0R</text>
<text x="99.5" y="150.3">R107</text>
<text x="100.7" y="152.9">47k</text>
<text x="270.4" y="153.2">0R</text>
<text x="264.8" y="159.5">R113</text>
<text x="103.9" y="163">TP7</text>
<text x="270.4" y="163.4">0R</text>
<text x="305.4" y="169.7">C106</text>
<text x="305.5" y="171.7">100nF</text>
<text x="264.8" y="179.9">R124</text>
<text x="264.8" y="174.8">R122</text>
<text x="270.4" y="178.4">0R</text>
<text x="85.5" y="180.8">C112</text>
<text x="87.2" y="183.4">1uF</text>
<text x="103.2" y="181.1">C110</text>
<text x="103.3" y="183.6">100nF</text>
<text x="264.8" y="184.9">R121</text>
<text x="270.4" y="183.7">0R</text>
<text x="264.8" y="190">R120</text>
<text x="270.4" y="188.5">0R</text>
<text x="270.4" y="193.9">0R</text>
<text x="258.1" y="211.9">SX1303</text>
<text x="163.6" y="225.9" transform="rotate(-90 163.6 225.9)">R109</text>
<text x="168" y="225.8" transform="rotate(-90 168 225.8)">0R</text>
<text x="224.8" y="224.2" transform="rotate(-90 224.8 224.2)">R123</text>
<text x="229" y="224.4" transform="rotate(-90 229 224.4)">0R</text>
<text x="234.7" y="224" transform="rotate(-90 234.7 224)">R125</text>
<text x="239.2" y="224.5" transform="rotate(-90 239.2 224.5)">0R</text>
<text x="157.6" y="248.1">C111</text>
<text x="158.9" y="250.6">1uF</text>
<text x="175.1" y="248.3">C103</text>
<text x="175.1" y="250.8">100nF</text>
<text x="192.9" y="248.8">C104</text>
<text x="194.9" y="251.2">1uF</text>
<text x="211.2" y="248.9">C105</text>
<text x="211.2" y="251.5">100nF</text>
</g>
<g font-size="2.1">
<text x="164.8" y="84.5" transform="rotate(-90 164.8 84.5)">CONFIG_OK</text>
<text x="180.1" y="84.5" transform="rotate(-90 180.1 84.5)">TX_ON</text>
<text x="200.4" y="84.5" transform="rotate(-90 200.4 84.5)">RX_ON</text>
<text x="236" y="84.5" transform="rotate(-90 236 84.5)">GPIO(9)</text>
<text x="265.4" y="109.6">GPIO(10)</text>
<text x="265.4" y="114.7">GPIO(11)</text>
<text x="80.6" y="140.1">SX1302_RESET</text>
<text x="110.5" y="160.4">RADIO_CTRL_(1)</text>
<text x="19.3" y="209.6">Sheet: SCH4</text>
<text x="19.3" y="220.2">File: LoRa_PCIe_GW_GPS.sch</text>
<text x="19.3" y="222.5">Sheet: SCH1</text>
<text x="19.3" y="233.1">File: LoRa_PCIe_GW_RF.sch</text>
<text x="19.3" y="236.8">Sheet: SCH2</text>
<text x="19.3" y="250.7">Sheet: SCH3</text>
<text x="19.3" y="247.4">File: LoRa_PCIe_GW_Interface.sch</text>
<text x="19.3" y="261.3">File: LoRa_PCIe_GW_Power.sch</text>
</g>
<g font-size="2.1" fill="#840000">
<text x="130.9" y="180.7">15</text>
<text x="312.8" y="250.1">Nebra Ltd</text>
<text x="312.8" y="247.1">SX1302/3 Schematic Part</text>
<text x="312.8" y="255.8">File: LoRa_PCIe_GW.sch</text>
<text x="312.8" y="253.1">Sheet: /</text>
<text x="312.8" y="263.2">Size: B</text>
<text x="334.8" y="263.2">Date: 2022-01-18</text>
<text x="397.8" y="263.2">Rev: 1.2</text>
<text x="312.8" y="266">KiCad E.D.A. kicad (5.1.5)-3</text>
<text x="397.8" y="266">Id: 1/5</text>
</g>
<g font-size="1.8" fill="#840000">
<text x="35" y="11.6">1</text>
<text x="85" y="11.6">2</text>
<text x="135" y="11.6">3</text>
<text x="185" y="11.6">4</text>
<text x="235" y="11.6">5</text>
<text x="285" y="11.6">6</text>
<text x="335" y="11.6">7</text>
<text x="385" y="11.6">8</text>
<text x="10.4" y="35.6">A</text>
<text x="420.2" y="35.6">A</text>
<text x="211.5" y="73.5" transform="rotate(-90 211.5 73.5)">GPIO(6)</text>
<text x="155.6" y="82.3" transform="rotate(-90 155.6 82.3)">RADIO_A_CSN</text>
<text x="160.7" y="82.3" transform="rotate(-90 160.7 82.3)">RADIO_A_MOSI</text>
<text x="170.8" y="82.3" transform="rotate(-90 170.8 82.3)">RADIO_A_SCK</text>
<text x="226.7" y="82.4" transform="rotate(-90 226.7 82.4)">SX1261_DIO1</text>
<text x="231.8" y="82.4" transform="rotate(-90 231.8 82.4)">SX1302_GPIO_8</text>
<text x="10.4" y="85.6">B</text>
<text x="420.2" y="85.6">B</text>
<text x="108.3" y="110.5">HOST_CSN</text>
<text x="108.7" y="115.6">HOST_MISO</text>
<text x="108.2" y="120.7">HOST_MOSI</text>
<text x="108.3" y="125.7">HOST_SCK</text>
<text x="275.1" y="125.7">RADIO_A_CLK_O</text>
<text x="275.1" y="120.7">RADIO_A_IQ(2)</text>
<text x="10.4" y="135.6">C</text>
<text x="420.2" y="135.6">C</text>
<text x="34.7" y="141">SX1302_RESET_HOST</text>
<text x="56.7" y="140.1">2</text>
<text x="61.7" y="140.1">1</text>
<text x="275.1" y="141">RADIO_A_IQ(1)</text>
<text x="75.6" y="145.4">SX1302_RESET</text>
<text x="122" y="146">PPS</text>
<text x="275.1" y="146">RADIO_A_IQ(0)</text>
<text x="275.1" y="151.1">RADIO_A_CLK_32M</text>
<text x="91.6" y="156.2">SX1302_CSD</text>
<text x="275.1" y="161.3">RADIO_A_IQ(3)</text>
<text x="275.1" y="156.2">RADIO_A_MISO</text>
<text x="110.9" y="166.4">SX1302_RXTX_SW</text>
<text x="110.6" y="171.4">RADIO_A_NRESET</text>
<text x="275.1" y="176.5">RADIO_B_IQ(2)</text>
<text x="10.4" y="185.6">D</text>
<text x="275.1" y="181.6">RADIO_B_CLK_O</text>
<text x="420.2" y="185.6">D</text>
<text x="114" y="186.7">SX1302_PA_ON</text>
<text x="275.1" y="186.7">RADIO_B_IQ(1)</text>
<text x="275.1" y="191.8">RADIO_B_IQ(0)</text>
<text x="114.3" y="192.4">SX1302_PS_EN</text>
<text x="155.6" y="231.4" transform="rotate(-90 155.6 231.4)">RADIO_B_CSN</text>
<text x="160.7" y="232.2" transform="rotate(-90 160.7 232.2)">RADIO_B_MOSI</text>
<text x="170.8" y="231.4" transform="rotate(-90 170.8 231.4)">RADIO_B_SCK</text>
<text x="10.4" y="235.6">E</text>
<text x="206.4" y="234.8" transform="rotate(-90 206.4 234.8)">RADIO_B_NRESET</text>
<text x="420.2" y="235.6">E</text>
<text x="226.7" y="244.3" transform="rotate(-90 226.7 244.3)">RADIO_B_IQ(3)</text>
<text x="231.8" y="244.8" transform="rotate(-90 231.8 244.8)">RADIO_B_MISO</text>
<text x="236.9" y="248.3" transform="rotate(-90 236.9 248.3)">RADIO_B_CLK_32M</text>
<text x="35" y="269">1</text>
<text x="85" y="269">2</text>
<text x="135" y="269">3</text>
<text x="185" y="269">4</text>
<text x="235" y="269">5</text>
<text x="285" y="269">6</text>
<text x="335" y="269">7</text>
<text x="385" y="269">8</text>
</g>
<g font-size="1.8" fill="#008484">
<text x="182.9" y="42.6">VCCIO33</text>
<text x="214.6" y="49.6">VCCCORE12</text>
<text x="184.7" y="58.5">GND</text>
<text x="217.8" y="66.7">GND</text>
<text x="279.3" y="74.3">GND</text>
<text x="183.5" y="79.9">GND</text>
<text x="219" y="79.9">GND</text>
<text x="118.1" y="85.1">GND</text>
<text x="132" y="85.1">GND</text>
<text x="121.9" y="94.7">VCCIO33</text>
<text x="297.8" y="92.1">VCCIO33</text>
<text x="309.3" y="92.1">VCCIO33</text>
<text x="64.2" y="118.2">VCCIO33</text>
<text x="80.6" y="116.3">VCCCORE12</text>
<text x="299.1" y="127.1">VCCIO33</text>
<text x="57.6" y="137.7">D101</text>
<text x="83.8" y="133.4">GND</text>
<text x="114.2" y="135.9">GND</text>
<text x="271.7" y="135.8">GND</text>
<text x="102.3" y="142.3">VCCIO33</text>
<text x="300.9" y="142.9">GND</text>
<text x="114.2" y="151.2">GND</text>
<text x="193.6" y="155">GND</text>
<text x="66" y="156.3">GND</text>
<text x="297.1" y="160.8">VCCCORE12</text>
<text x="89.6" y="172.8">VCCIO33</text>
<text x="271.1" y="171.4">GND</text>
<text x="300.3" y="177.9">GND</text>
<text x="113.6" y="181.7">GND</text>
<text x="98.4" y="188.6">GND</text>
<text x="188.5" y="225.5">GND</text>
<text x="163.1" y="233.1">GND</text>
<text x="159.1" y="240.1">VCCCORE12</text>
<text x="196.9" y="240.1">VCCIO33</text>
<text x="170.1" y="256.6">GND</text>
<text x="198.7" y="256.6">GND</text>
</g>
<g font-size="1.8" fill="#840084">
<text x="285.9" y="63.6">RX_ON</text>
<text x="123.4" y="75">TX_ON</text>
<text x="137" y="74.3">CONFIG_OK</text>
<text x="236.8" y="73.1" transform="rotate(-90 236.8 73.1)">GPIO(9)</text>
<text x="176.5" y="80.1" transform="rotate(-90 176.5 80.1)">GPIO(1)</text>
<text x="196.1" y="80.1" transform="rotate(-90 196.1 80.1)">GPIO(3)</text>
<text x="206.3" y="80.7" transform="rotate(-90 206.3 80.7)">GPIO(5)</text>
<text x="332.1" y="110.4">GPIO(10)</text>
<text x="332.1" y="116.1">GPIO(11)</text>
<text x="92.9" y="160.7">RADIO_CTRL(1)</text>
</g>
</svg>
